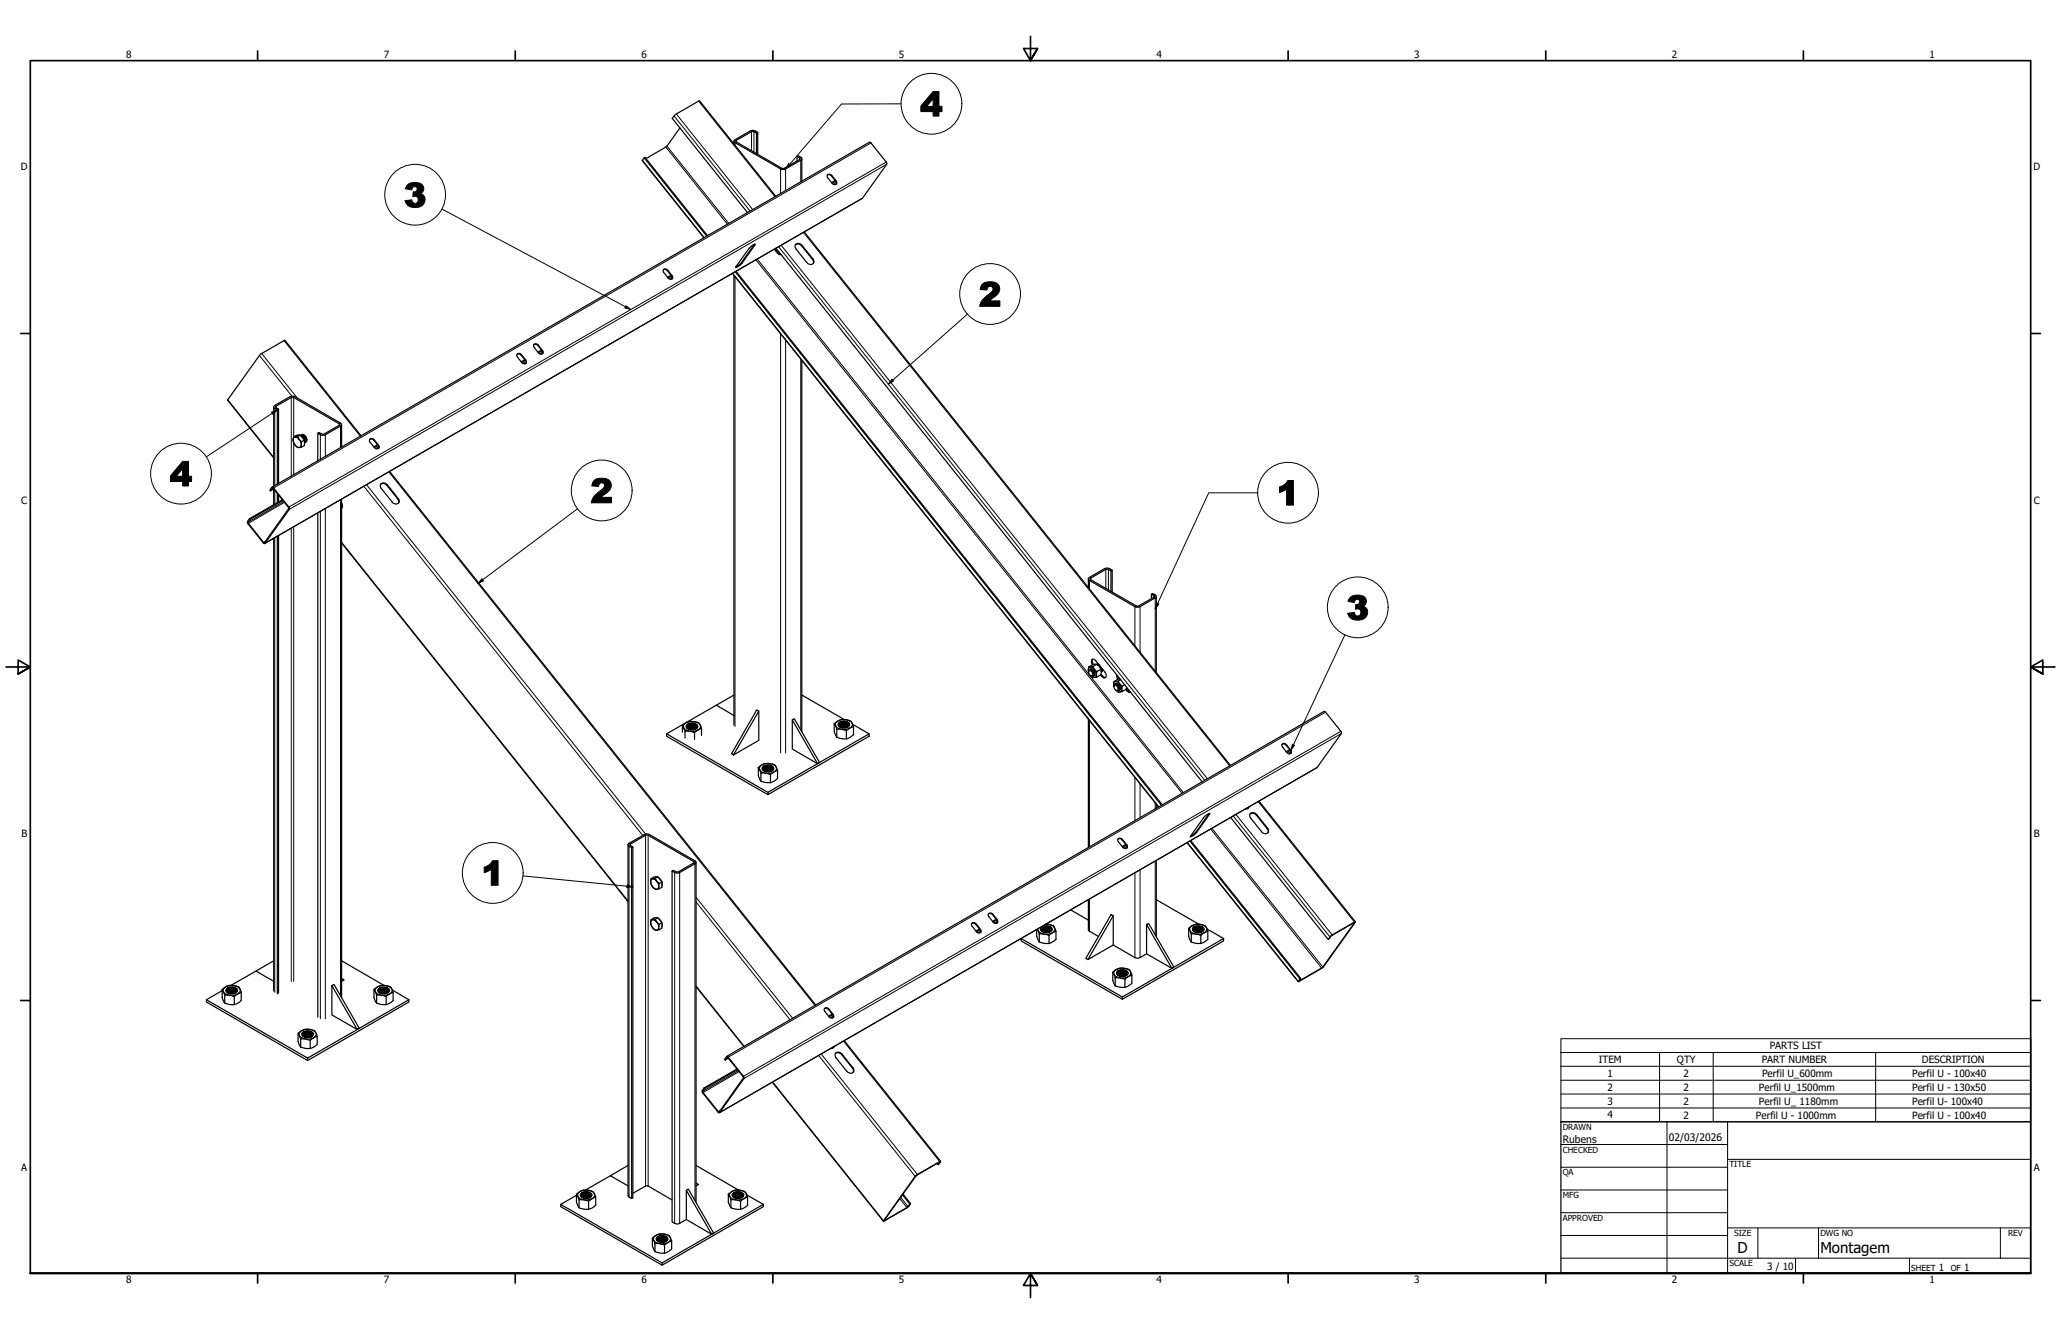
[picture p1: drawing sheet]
<svg xmlns="http://www.w3.org/2000/svg" width="864mm" height="559mm" viewBox="0 0 864 559" stroke-linecap="round" stroke-linejoin="round" font-family="sans-serif">
<!-- layer: Visible Narrow (ANSI) -->
<g fill="none" stroke="#000" stroke-width=".42">
<path d="M282.4 48.6l31.9 39.9M283.4 47.8l32 40M292.7 42.4l32 40M308 59.8v1M308.5 58.8v.6M314.9 55.2v7.9M315.9 55.2v8.6M364.9 59.9l-250.4 144.7M269.2 67.1l25.9 32.5M279 61.6l25.8 32.3M279.5 61.2l25.9 32.4M327.1 70.7v10.4"/>
<path d="M329.2 70.7v9.1M335 66.2v.6M335.5 67.1v9.1M348.6 73.5l-.2 .2M350.4 75.8l-.1 .2M350.5 76.4l-1.4 .8M350.5 76.9l-.7 .4M371.3 67.9l-250.4 144.7M371.5 68.8l-250.3 144.6-.2-.4M336.7 97.3l178.6 223.6M361.4 83.1l-250.3 144.5-.3-.3M279.8 113.2l-.1 .2"/>
<path d="M281.6 115.5l-.1 .2M281.7 116.6l-.7 .4M281.7 116.1l-1.3 .7M307 114.5l178.6 223.5M308 116v188.4M310.7 109.9l.3 .3M316 102.4l.3 .3M316.7 108.8l178.7 223.6M317.3 108.5l178.6 223.5M326 105.7l-.3 .2M326.3 103.4l178.5 223.5M327.1 106.4v.1"/>
<path d="M327.3 102.7l178.7 223.6M336 102.7l-.1 .3M340.7 108.5l-.2 .2M327.1 139.8v175.6M108.7 148.9l13.6 17M109.7 148.1l14.9 18.7M119 142.7l32 40.1M218.5 148.6l-.1 .2M220.3 150.9l-.1 .2M220.4 151.4l-1.3 .8M220.5 152l-.8 .4M225.5 144.5l-.1 .2"/>
<path d="M227.3 146.8l-.1 .2M227.4 147.4l-1.3 .8M227.5 148l-.8 .3M329.2 142.5v172.9M335.5 150.5v155.3M95.4 167.4l19.3 24.2M115.1 171.1v32.4M115.6 170.2v.6M122 166.5v33M123.1 166.5v16.5M142.2 177.5v.6M142.7 178.4v9.1"/>
<path d="M123.1 185.5v13.4M134.2 182.1v10.3M136.3 182.1v9.1M156.8 184.2l-.1 .2M158.6 186.5l-.1 .2M158.7 187.1l-1.3 .8M158.7 187.6l-.7 .4M162.9 197.7l178.6 223.5M113.9 204.2l.3 .2M115.1 205.4v5.8M118.9 210.1l-15 8.6-.2-.3M119.2 210.4l-15.3 9"/>
<path d="M134.2 214.2v212.5M136.3 213v213.7M142.7 209.4v207.8M152.5 203.7l116.8 146.2M153.6 203.1l116.9 146.3M162.3 203.1l-.2 .2M166.9 208.9l-.2 .1M111.2 226.8l-.9 .6M115.1 225.2v190.5M122 221.3v189.8M123.1 220.7v190.4M143.1 227.1l120 150.3"/>
<path d="M462.9 238.2l.5 .3v8M464.9 238.2l-.5 .3v8.6M456.5 241.9l.5 .3v.6l-.5 .3v3.6M476.1 253.8l-.5 .3v16.5M477.1 253.8l.6 .3v19.1M484.1 249.2l-.5 .4v.5l.5 .3v30.8M461.9 283.1l-.3 .2M472.5 289.2l-.3 .2M555.4 298.3l-250.4 144.7M456.5 301.8v53M539.1 312l-.2 .2M540.9 314.3l-.1 .2"/>
<path d="M541 314.8l-1.4 .8M541 315.3l-.7 .5M561.8 306.3l-250.4 144.7M562 307.3l-250.3 144.5-.2-.3M475.6 325.7v18.1M477.7 328.4v14.2M484.1 336.3v2.6M527.2 335.8l40.4 50.5-.2 .2M551.9 321.5l-250.3 144.5-.2-.2M263.6 353.3l.6 .3v.5l-.6 .4v147M270 349.6l.5 .3v146.9M272.1 349.6l-.5 .3v146.9"/>
<path d="M470.3 351.7l-.1 .2M472.2 353.9l-.1 .2M472.2 354.5l-1.3 .8M472.3 355l-.8 .5M497.5 352.9l46.5 58.1 .3-.2M501.3 348.4l.2 .2M506.6 340.9l.2 .2M507.3 347.3l46.5 58.2-.1 .2M507.8 347l46.5 58.1 .3-.2M516.8 341.8l40.5 50.7 .3-.2M517.9 341.2l40.3 50.5-.2 .2M526.6 341.2l-.2 .2"/>
<path d="M531.2 347l-.2 .2M283.2 365.2l-.5 .3v146.9M284.3 365.2l.5 .3v146.9M291.2 360.6l-.6 .3v.6l.6 .3v141.1M291.7 375.9l40.5 50.7M291.7 377.8l39.4 49.4M456.5 376.6v13.5M475.6 365.6v35.5M477.7 364.4v36.7M484.1 360.7v30.8M409 387l-.1 .2M410.8 389.3l-.1 .2"/>
<path d="M411 390.4l-.8 .4M411 389.9l-1.4 .8M416.1 383l-.2 .2M417.9 385.3l-.2 .1M418 386.4l-.8 .4M418 385.9l-1.4 .8M567.9 386.3l-.5 .2M291.7 413l20.1 25.3M544.4 410.8l-.1 .3M347.3 422.7l-.1 .1M349.1 424.9l-.1 .2M349.2 425.5l-1.3 .8"/>
<path d="M349.2 426l-.7 .5M353.4 436.1l40.3 50.7 .4-.1M304.4 442.7l.3 .1M309.4 448.5l-15 8.6-.1-.2M309.7 448.9l-15.3 8.9M323.8 453.3l46.4 58.1 .3-.2M343 442.2l40.5 50.6 .3-.2M344.1 441.5l40.3 50.5-.1 .2M352.8 441.5l-.1 .3M357.4 447.3l-.1 .2M301.7 465.2l-.8 .6M370.6 511.1l-.1 .3"/>
<path d="M377 502.1l3 3.7-.1 .2M377.4 501.5l3.1 3.9 .3-.1"/>
</g>
<!-- layer: Visible (ANSI) -->
<g fill="none" stroke="#000" stroke-width=".51">
<path d="M284.9 53.6l-5.8 7.9-8.4 4.9M307.5 59.1v1.2M307.7 58.7l6.6-3.8 1.5-.3 1.7 .8-.5 .4-1.8-.7-6.7 3.7-.1 .5 19.2 11.2h1.1l6.5-3.8v-.4l-1.3-.8 .6-.2 1 .5 .5 .4v.5l-7.1 4.2h-1.5l-19.4-11.1-.5-.7zM317 55.8v8.5M317.5 55.4v9.2M269.9 66.1l26.3 32.8M333.9 65.5v1.9M336 66.5v9.4M346.6 73.4l.9-.2 .7 .3 2.1 2.5 .2 1.1M346.7 73.3l.6-.3 1 .3 2.1 2.5a1 1 0 0 1-.3 1.5 1 1 0 0 1-1.4-.5l-2.1-2.6zM349.9 75.6l-1.5 .9M350.1 75.9l-1.4 .9"/>
<path d="M296.5 98.7l-26.2-32.8-.4 .2-.8 1.2 25.9 32.3M325.1 82.2l-32-40-10.3 6-1.1 1.4 31.5 39.5M337 97.2l178.6 223.5M277.9 113.1l.9-.3 .6 .4 2.3 2.8v.8M278 113l.5-.4 1 .3 2.1 2.6a.98 .98 0 0 1-.2 1.5 .98 .98 0 0 1-1.4-.5l-2.1-2.6zM281.2 115.3l-1.5 .8M281.4 115.6l-1.5 .9M306.9 114.6l178.6 223.5M307.5 115.4v188.3M308.1 113.9l178.6 223.5M308.4 113.7l178.6 223.5M314.2 103.7l2.2-1.4-5.6 8.1-1.6 1.4-.9 .3z"/>
<path d="M316.2 102.3l-5.7 7.9-2.1 1.6M324.4 104.4l1.5 1.8 .9 .5 .4-.1M324.7 104.2l1.6 1.8 .9 .5M325.2 104l178.5 223.5M333.2 102.6a1.83 1.83 0 0 1 2.7 .4l4.6 5.7 .4 .7-.2 1M333.6 102.2l1-.2 1.2 .5 4.9 6a1.45 1.45 0 0 1-.2 2.1 1.45 1.45 0 0 1-2.1-.3l-4.9-6-.4-1.2zM216.6 148.5l.6-.3 .9 .3 2.1 2.6 .2 1M216.9 148.1l.7-.1 .6 .3 2.1 2.6a1.01 1.01 0 0 1-.2 1.5 1.01 1.01 0 0 1-1.5-.5l-2-2.6zM219.9 150.7l-1.5 .9M220.2 150.9l-1.6 .9M223.6 144.5l.6-.3 .9 .3 2.1 2.5 .2 1.1M223.9 144.1l1.3 .2 2.1 2.5a1.01 1.01 0 0 1-.2 1.6 1.01 1.01 0 0 1-1.5-.6l-2-2.6z"/>
<path d="M226.9 146.6l-1.5 .9M227.1 146.9l-1.5 .9M336 151v155.6M114.7 170.5v33.2M114.9 170.1l6.6-3.9 1.8-.1 19.4 11.1 .4 .9-6.8 4-1.8 .1-1.3-.7 .5-.3 1.3 .7h.6l6.6-3.8 .1-.4-19.2-11.2h-1.1l-6.4 3.7v.6l1.1 .6-.5 .3-1.3-.8zM116.2 171.7v31.1M116.7 171.4v31.1M143.1 177.8v9.5M123 183.1l1.1-.7 1.8-.2 1.7 2.1v2.3l-1.2 .7M123 183.1h.1a1.48 1.48 0 0 1 2.2 1 1.97 1.97 0 0 1 0 3.4 2.85 2.85 0 0 1-1.9-4.4 3.3 3.3 0 0 1 2.9 2.3l.1 1.9a2.59 2.59 0 0 1-3.5-2.5zM125.5 182.2l-.7 .1M125.9 182.2l-1.2 .7"/>
<path d="M126.1 182.6l1.3 1.5M126.1 182.6a1.04 1.04 0 0 1 1.1-.6 1.04 1.04 0 0 1 .9 .9 1.24 1.24 0 0 1 .6 1.3 1.24 1.24 0 0 1-1.1 1M126.2 182.6a1.63 1.63 0 0 1 1.6 .8 1.63 1.63 0 0 1-.2 1.8 1.95 1.95 0 0 0-1.4-2.6zM126.2 182.6a2.03 2.03 0 0 1 1.4 2.5M126.2 182.5a1.68 1.68 0 0 1 1.7 .8 1.68 1.68 0 0 1-.1 1.8M126.4 182.4a1.6 1.6 0 0 1 1.6 .8 1.6 1.6 0 0 1 0 1.8M126.6 182.3v.1M126.7 183.1l.7 1.1M126.7 182.3a1.67 1.67 0 0 1 1.5 .9 1.67 1.67 0 0 1-.1 1.7 1.75 1.75 0 0 0-1.4-2.6zM126.7 182.2v.1M127.6 184.6v1.5M127.6 184.3l-1.2 .7"/>
<path d="M127.8 185.1h.1M128.2 184.8l-.1 .2M133.2 181.5v11.5M151.3 182.6l-32.1-40-10.4 6.1-13.4 18.9 19.3 24.2M154.9 184.1l.5-.2 1 .2 2.1 2.6 .2 1.1M154.9 184l.6-.3 1 .3 2.1 2.5a1.01 1.01 0 0 1-.2 1.5 1.01 1.01 0 0 1-1.5-.5l-2-2.6zM158.2 186.3l-1.5 .9M158.4 186.6l-1.5 .9M163.3 197.5l178.5 223.5M113.3 205.6l1.1-1.1 6.6 8.4-10.2 14.4-.4-.1-6.5-8.2 .9-1.4-.3-.3M113.3 205.6l-.2-.3 .8-1.1h.5l6.6 8.2 .3 .8-10.4 14.5-.6-.3-6.4-8-.3-.8 .9-1.3M114 204.1l250.3-144.5 .6 .3 6.4 8 .2 .9-10.1 14.3-250.5 144.5"/>
<path d="M114.7 204.9v6.6M114.7 204.8l-1.4 .8M116.2 206.7v3.9M116.7 207.4v2.8M118.3 209.4l-13.8 7.9M118.5 209.6l-13.7 8M133.2 214.9v211.2M143.1 210.8l.4 1-.4 1.1M143.1 209.1v208.9M143.3 212.7l-.2 .1M159.5 202.9a1.76 1.76 0 0 1 2.6 .4l4.8 6.1 .1 1.3M159.8 202.6l1.4-.2 1.1 .7 4.6 5.8a1.43 1.43 0 0 1-.2 2.1 1.43 1.43 0 0 1-2-.4l-5.2-6.4-.2-.7z"/>
<path d="M114.7 225.5v189.6M116.2 224.7v191.6M116.7 224.3v191.7M143.1 227.5l120 150.2M465.5 239.1l-1.1-.6h-1l-6.4 3.7-.2 .5 19.5 11.2 .8-.1 6.5-3.7 .1-.4-1.2-.8 .5-.3 1.3 .8 .2 .5-.4 .5-6.4 3.7-1.5 .3-19.7-11.3-.4-.8 6.8-4.1 1-.3 1 .3 1.1 .6v9.2M466 238.8l-.5 .3v8.6M456.1 242.5v3.6M482.5 248.9v1.9M484.5 249.9v31.8M456.2 279.4l-.1 1.9M457.8 278.4a1.25 1.25 0 0 1-.6-1.3 1.25 1.25 0 0 1 1.1-.9l.9 .7 3.7 4.5a1.48 1.48 0 0 1-.1 2.6l-1.7-1.3M457.8 276.2l-.2 .9 .6 1.2"/>
<path d="M457.9 279.2l1.7 2.1M457.9 279.2l-1.7 .2M459.6 278.3l1.7 2.1M459.6 278.3l-1.7 .1-1.7 1M459.6 278.3l-1.7 .9M460.1 278.2l-.1 .3M460.3 278.3h-.6M460.3 278.4h-.1M460.5 278.4l-.5 .1M460.6 278.5l-.6 .1M300.2 295.4l-20.9 12v1l42.5 24.5M307.5 291.1l-7.3 4.3 7.3 4.3"/>
<path d="M317.1 297.4l.8 .5-10.6 18.3-.8-.5zM317.9 297.9v12.2l-10.6 6.1M336 291.1l17.8 10.3M456.1 281.3a.86 .86 0 0 1 .9-.8 .86 .86 0 0 1 .8 .8 .98 .98 0 0 1 .5 1.2 .98 .98 0 0 1-1.1 .6M456.1 281.2a1.22 1.22 0 0 1 .5-1.7 1.22 1.22 0 0 1 1.7 .5 2.29 2.29 0 0 1 .3 3.8l-1.3-.7M456.1 281.3v.2M456.2 281a1.31 1.31 0 0 1 1.4 .6 1.31 1.31 0 0 1-.1 1.5 1.59 1.59 0 0 1-1.3-2.1zM456.4 280.6a1.72 1.72 0 0 1 1.6 2.6M456.6 280.5a1.57 1.57 0 0 1 1.6 .8 1.57 1.57 0 0 1-.2 1.8M456.8 280.4a1.75 1.75 0 0 1 1.4 2.6M456.8 280.4l-.1 .1M456.9 280.4a1.6 1.6 0 0 1 1.6 .8 1.6 1.6 0 0 1-.2 1.8"/>
<path d="M457 280.3a1.71 1.71 0 0 1 1.5 2.6M457 283l.2 .1M457.2 283.1a1.92 1.92 0 0 0 2.4 .5M458.2 283v.1M459.6 281.3v2.3M461.3 280.4v2.2l-1.7 1M461.3 280.4l-1.7 .9M461.4 282.4l1.1 1.2 .8 .2M461.5 281.1l.3 .1M461.5 281.1h.1M461.6 281l.4-.2-.2 .2M461.8 280l-.3 1.2a1.99 1.99 0 0 0-1.4-2.6 2.13 2.13 0 0 1 1.4 2.4"/>
<path d="M461.8 280.2l-.2 .9M462 280.3v.6l-.5 .6M466.7 287.4a.86 .86 0 0 1 .9-.8 .86 .86 0 0 1 .8 .8 1.06 1.06 0 0 1 .6 1.1 1.06 1.06 0 0 1-.9 .9l-.3-.2M466.7 287.3a1.24 1.24 0 0 1 .5-1.7 1.24 1.24 0 0 1 1.7 .5 2.29 2.29 0 0 1 .3 3.8l-1.3-.6M466.7 287.4v.2M466.8 285.5l-.1 1.9M466.9 287.1a1.26 1.26 0 0 1 1.3 .6 1.26 1.26 0 0 1-.1 1.5 1.57 1.57 0 0 1-1.2-2.1zM467 286.7a1.75 1.75 0 0 1 1.6 2.6M467.2 286.6a1.6 1.6 0 0 1 1.6 .8 1.6 1.6 0 0 1-.2 1.8M467.3 286.6h.1M467.4 286.6a1.66 1.66 0 0 1 1.4 2.6M467.5 286.5a1.55 1.55 0 0 1 1.6 .8 1.55 1.55 0 0 1-.2 1.8"/>
<path d="M467.6 286.4a1.75 1.75 0 0 1 1.5 2.6M467.6 289.1l.2 .1M467.9 289.2a1.81 1.81 0 0 0 2.3 .5M468 282.7l-.1 .7 .5 1.1M468.2 283.1l.6 1.4M468.5 285.4l1.7 2.1M468.5 285.4l-1.7 .1M468.5 284.5l-1.7 1M469.3 284.4l-.8 .1M469.6 284.7l-1.1 .7M470.2 287.5v2.2M471.3 286.8l-1.1 .7"/>
<path d="M471.8 288.8l1 1.1 1 .1M472 288.5l.8 1 .9 .4M472.1 287.8l-.2 .9-1.7 1M279.3 307.4l42.5 24.5M285.9 304l1.1 2.3M285.9 304a5.3 5.3 0 0 1 7.3-.7l.7 1.9M285.9 304v2.8M286.7 303.4a4.9 4.9 0 0 1 6.7 .4 1.96 1.96 0 0 1-1.9 2.4 4.2 4.2 0 0 1-5.1-1.7zM287 306.3l2.5 .1 1.5 .5M287 306.3v2.8M287.8 303.7a3.1 3.1 0 0 1 4.6 .5 2.55 2.55 0 0 1-4 1.1l-.8-.8zM287.8 304.5a2.48 2.48 0 0 1 4.2 0"/>
<path d="M287.9 304.8a2.74 2.74 0 0 1 4.1 0M287.9 304.7a2.71 2.71 0 0 1 4.1 0M287.9 303.6a2.85 2.85 0 0 1 4.5 .8 2.83 2.83 0 0 1-4.8 0zM288 305a2.76 2.76 0 0 1 3.8 0M288.1 305.1a2.86 2.86 0 0 1 3.7 0M288.3 305.2a3.4 3.4 0 0 1 3.4 0M288.4 305.3a3.1 3.1 0 0 1 3.1 0M288.7 305.4h2.5M288.9 305.5h2.1M289.4 305.7a1.2 1.2 0 0 1-1.5-1.1 1.2 1.2 0 0 1 1.3-1.3 1.75 1.75 0 0 1 2.7 1.6l-1.5 .8M291 306.9v2.9M293.9 305.2l-1.4 .6-1.5 1.1"/>
<path d="M293.9 305.2v2.8M332 301.6l.8-.5 10.6 18.3-.8 .5zM332 301.6v12.2l10.6 6.1M349.6 303.1l1 2.4M349.6 303.1v3.4l1 2.4M349.6 303.1a5.4 5.4 0 0 1 7.1-.8l.9 2.1M350.3 302.6a4.8 4.8 0 0 1 6.8 .4 2.12 2.12 0 0 1-2.6 2.5 3.4 3.4 0 0 1-4.5-2.2zM350.6 305.5h2.1l1.9 .6M350.6 308.9l2.1 .5 1.9 .1M350.6 305.5v3.4M351.5 303.8a2.48 2.48 0 0 1 4.2 0M351.5 302.9a2.96 2.96 0 0 1 4.5 .5 2.64 2.64 0 0 1-4 1.1l-.8-.7z"/>
<path d="M351.5 304a2.74 2.74 0 0 1 4.1 0M351.5 303.9a2.71 2.71 0 0 1 4.2 0M351.6 302.8a2.9 2.9 0 0 1 4.4 .7 2.79 2.79 0 0 1-4.8 .2zM351.7 304.2a3 3 0 0 1 3.8 0M351.7 304.2a3.1 3.1 0 0 1 3.8 0M351.9 304.4a3 3 0 0 1 3.4 0M352 304.5a3.4 3.4 0 0 1 3.2 0M352.4 304.7l1.2-.3 1.2 .3M352.5 304.7h2.1M353.1 304.9a1.16 1.16 0 0 1-1.4-.6 1.16 1.16 0 0 1 .3-1.5 2.68 2.68 0 0 1 3.7 .8l-.4 .8-1.2 .5M354.6 306.1v3.4M357.3 303.4l6.9 4"/>
<path d="M357.6 304.4l-1.5 .6-1.5 1.1M357.6 304.4v3.4l-3 1.7M456.1 301.2v53.8M537.2 311.8l.8-.2 .7 .3 2.3 2.8v.8M537.3 311.7l.5-.3 1 .3 2.1 2.6a1 1 0 0 1-.3 1.5 1 1 0 0 1-1.4-.6l-2-2.6zM540.4 314.1l-1.5 .8M540.7 314.3l-1.5 .9M317.8 321.5l1 2.3M317.8 321.5v3.4l1 2.3M317.8 321.5a5.4 5.4 0 0 1 7.2-.6l.8 1.9M318.8 323.8l2.5 .2 1.5 .5M318.8 327.2l1.6 .5 2.4 .2"/>
<path d="M318.8 320.7a5 5 0 0 1 6.4 .7 1.96 1.96 0 0 1-1.9 2.4 4.2 4.2 0 0 1-5.1-1.7zM318.8 323.8v3.4M319.6 321.2a3.2 3.2 0 0 1 4.6 .6 2.55 2.55 0 0 1-4 1.1l-.8-.8zM319.7 322.1a2.48 2.48 0 0 1 4.1 0M319.7 322.4a2.74 2.74 0 0 1 4.1 0M319.7 322.3a2.6 2.6 0 0 1 4.1 0M319.8 321.1a2.86 2.86 0 0 1 4.4 .8 2.83 2.83 0 0 1-4.8 .1zM319.8 322.6a2.84 2.84 0 0 1 3.9 0M319.9 322.6a2.86 2.86 0 0 1 3.8 0M320.1 322.8a3.4 3.4 0 0 1 3.4 0M320.2 322.9a3.1 3.1 0 0 1 3.1 0M320.5 323l1.3-.2 1.2 .2"/>
<path d="M320.7 323.1h2.1M321.2 323.2a1.12 1.12 0 0 1-1.3-.5 1.12 1.12 0 0 1 .3-1.5 2.53 2.53 0 0 1 3.6 .8l-.3 .8-1.2 .4M321.8 331.9l42.4-24.5v1l-42.4 24.5zM322.8 324.5v3.4M325.8 322.8l-1.5 .5-1.5 1.2M325.8 322.8v3.3l-1.5 1.2-1.5 .6M484.5 336.9v1.7M523.2 338.1l-.2 .4M523.3 338.1l-.7 .7-.8 .1M527.6 335.6l40.3 50.5M263.1 353.8v147l.5 .7 1.1 .5 .5-.3v-146.9l-.5 .3M265.2 354.8l-1.2-.8v-.3l6.5-3.8 .8-.1 19.6 11.4-6.6 4h-1.1l-1-.6-.6 .3"/>
<path d="M468.4 351.5l.9-.2 .7 .3 2.1 2.5 .1 1.1M468.5 351.4l.6-.3 1 .2 2.1 2.6a1 1 0 0 1-.3 1.6 1 1 0 0 1-1.4-.6l-2.1-2.6zM471.7 353.8l-1.5 .8M471.9 354l-1.4 .9M497.4 353l46.5 58.2M498.6 352.3l46.1 57.7-.8 1.2 10.7-6.3 13.3-18.8-9.9 5.7-1.5 1.7 1.5-1.6 9.6-5.5-13.3 18.7-10 5.9 .7-1.2M498.9 352.1l46.1 57.7-.3 .2M504.4 342.4l1.6-1.3 1-.3-5.5 7.8-1.1 1.1a1.1 1.1 0 0 1-1.6 .6zM506.7 340.7l-5.4 7.7-2.4 1.8M515.7 342.5l40.8 51M523.7 341a1.83 1.83 0 0 1 2.7 .4l4.8 6.1 .1 1.4M523.8 340.9a1.83 1.83 0 0 1 2.8 .3l4.6 5.8a1.43 1.43 0 0 1-.2 2 1.43 1.43 0 0 1-2-.3l-5.2-6.4z"/>
<path d="M272.8 368.1l1.2-.7 1.7-.1 .8 1.1 .9 1v2.3l-1.2 .6M272.8 368.1h.2a1.8 1.8 0 0 1 2.5 1.4 1.9 1.9 0 0 1-.3 3 3.1 3.1 0 0 1-2.2-4.1 1.96 1.96 0 0 1 2.7 1.2l.5 .5v2.2a2.25 2.25 0 0 1-3.2-1.6l-.3-.9zM275.3 367.3h-.7M275.7 367.3l-1.2 .7M275.9 367.6l1.3 1.6M277.4 369.6v1.5M277.4 369.4l-1.2 .7M281.6 364.9l1.4 .7h1.5l6.7-3.8 .4-.8-20.2-11.7-1.4 .3-6.8 4v.5l1.5 1v146.9M281.6 364.9v147l1.8 .8h.8l3.4-1.8M291.7 361.2v142.5M456.1 376.9v12.8l4.2 2.6M484.5 360.4v31.9"/>
<path d="M484.5 376.9l17.8 10.3M272.8 385.3l1.2-.7 1.7-.2 .8 1.1 .9 1v2.3l-1.2 .6M272.8 385.3h.2a1.8 1.8 0 0 1 2.5 1.4 1.9 1.9 0 0 1-.3 2.9 3.1 3.1 0 0 1-2.2-4.1 1.96 1.96 0 0 1 2.7 1.2l.5 .5v2.2a2.25 2.25 0 0 1-3.2-1.5l-.3-.9zM275.3 384.4l-.7 .1M275.7 384.4l-1.2 .7M275.9 384.7l1.3 1.6M277.4 386.8v1.4M277.4 386.5l-1.2 .7M407.2 386.9l.5-.2 .9 .3 2.3 2.8v.8M407.2 386.8l.9-.3 .6 .3 2.1 2.5a.98 .98 0 0 1-.2 1.5 .98 .98 0 0 1-1.4-.5l-2-2.6zM410.4 389.1l-1.5 .9M410.7 389.4l-1.6 .9"/>
<path d="M414.1 382.9l.6-.2 1 .2 2 2.5M414.2 382.8l.5-.3 1 .2 2.2 2.6a1.01 1.01 0 0 1-.3 1.5 1.01 1.01 0 0 1-1.4-.5l-2.1-2.6zM417.4 385.1l-1.5 .9M417.6 385.4l-1.5 .8M417.7 385.4l.2 1.2M434.4 389.4v2.8l1.1 2.4M434.7 389.2l.8 2M434.8 389.1a3.5 3.5 0 0 0 4.6 2.2 2.31 2.31 0 0 0 2.5-2.6 4 4 0 0 0-3.7-1.5h.6a3.2 3.2 0 0 1 3.1 1.5l.6 1.4M435.5 394.6l2 .6h2M435.5 391.2l2.5 .2 1.5 .5M435.5 391.2v3.4M436.4 389.7a2.6 2.6 0 0 1 4.1 0"/>
<path d="M436.4 389.5a2.48 2.48 0 0 1 4.2 0M436.4 389.8a2.74 2.74 0 0 1 4.1 0M436.4 388.5a2.83 2.83 0 0 1 4.4 .8 2.83 2.83 0 0 1-4.7 .1zM436.5 389.9a3 3 0 0 1 3.9 0M436.6 390a3.1 3.1 0 0 1 3.7 0M436.6 388.4a2.72 2.72 0 0 1 4.2 1 2.79 2.79 0 0 1-4.7-.2zM436.8 390.1a3.4 3.4 0 0 1 3.3 0M436.9 390.2a3.5 3.5 0 0 1 3.2 0M437.2 390.4l1.3-.3 1.2 .3M437.4 390.5h2.1M438 390.6a1.11 1.11 0 0 1-1.4-.5 1.11 1.11 0 0 1 .3-1.5 2.31 2.31 0 0 1 3.6 1l-.4 .5-1.1 .5M439.5 391.9v3.3"/>
<path d="M442.5 390.1l-1.9 .8-1.1 1M442.5 390.1v3.4l-3 1.7M448.6 381.1l7.5 4.3M465.6 383.1l.9 .5-10.6 18.4-.9-.6zM466.5 395.9l9.4 5.4h1.5l3-1.8M466.5 383.6v12.3l-10.6 6.1M480.4 387.3l10.6 18.3 .9-.5-10.6-18.3-.9 .5v12.2l10.6 6.1M498.1 388.9v3.3l1.1 2.4M498.1 388.9l1.1 2.3M498.1 388.9a5.4 5.4 0 0 1 7.2-.7l.8 1.9M498.8 388.4a4.9 4.9 0 0 1 6.8 .3 2.58 2.58 0 0 1-3.2 2.7 3.3 3.3 0 0 1-3.9-2.3zM499.2 394.6l1.9 .6h2.1"/>
<path d="M499.2 391.2l2.4 .2 1.6 .5M499.2 391.2v3.4M500 389.7a2.6 2.6 0 0 1 4.1 0M500 389.5a2.48 2.48 0 0 1 4.2 0M500.1 389.8a2.74 2.74 0 0 1 4 0M500.1 388.5a2.91 2.91 0 0 1 4.4 .8 2.89 2.89 0 0 1-4.8 .1zM500.2 390a3.1 3.1 0 0 1 3.7 0M500.2 389.9a2.95 2.95 0 0 1 3.8 0M500.2 388.4a3.2 3.2 0 0 1 4.2 .7 2.59 2.59 0 0 1-3.9 1.2l-.6-.5-.2-.6zM500.4 390.1a3.4 3.4 0 0 1 3.3 0M500.5 390.2a3.5 3.5 0 0 1 3.2 0M500.8 390.4l1.3-.3 1.3 .3"/>
<path d="M501 390.5h2.2M501.6 390.6a1.11 1.11 0 0 1-1.4-.5 1.11 1.11 0 0 1 .4-1.5 2.31 2.31 0 0 1 3.5 1l-.3 .5-1.2 .5M503.2 391.9v3.3M505.7 389.1l7 4M506.1 390.1l-1.1 .4-1.8 1.4M506.1 390.1v3.4l-2.9 1.7M93.1 414.5a5.3 5.3 0 0 1 7.2-.7l.8 1.9M93.1 414.5v3.4l1.1 2.3M93.1 414.5l1.1 2.3M93.1 415l-6.6 3.8M93.9 414a4.8 4.8 0 0 1 6.7 .3 2.58 2.58 0 0 1-3.2 2.6 3.1 3.1 0 0 1-3.9-2.2zM94.2 416.8l2.4 .1 1.6 .5"/>
<path d="M94.2 416.8v3.4M94.9 414.3a3 3 0 0 1 4.6 .5 2.73 2.73 0 0 1-4.8 0zM95 415.1a2.48 2.48 0 0 1 4.2 0M95.1 415.4a2.74 2.74 0 0 1 4 0M95.1 415.3a2.64 2.64 0 0 1 4 0M95.1 414.1a2.96 2.96 0 0 1 4.4 .8 2.89 2.89 0 0 1-4.8 .1zM95.4 415.8a2.94 2.94 0 0 1 3.3 0M95.5 415.9a3.1 3.1 0 0 1 3.2 0M95.8 416h2.6M96 416.1h2.2M96.6 416.2a1.16 1.16 0 0 1-1.4-.6 1.16 1.16 0 0 1 .4-1.4 2.39 2.39 0 0 1 3.6 1l-.7 .8-.9 .2M98.2 417.4v3.4"/>
<path d="M99 415.5a2.61 2.61 0 0 0-3.8 .1 2.99 2.99 0 0 1 3.7 0M101.1 415.7v3.4l-1.8 1.3-1.1 .4M101.1 415.7l-1.5 .6-1.4 1.1M107.3 406.8l-10.5 6M114.7 402.5l-7.4 4.3 7.4 4.2M139.1 412.9l10.6 18.3 .9-.4-10.6-18.4-.9 .5v12.2l10.6 6.1M143.1 409.8l1.1 .7-1.1 .5M143.1 402.5l17.9 10.3M156.7 414.5a5.3 5.3 0 0 1 7.3-.7l.7 1.9M156.7 414.5v3.4l1.1 2.3M156.7 414.5l1.1 2.3M157.8 416.8l2.5 .1 1.5 .5"/>
<path d="M157.8 413.7a4.6 4.6 0 0 1 6.5 1 3.4 3.4 0 0 1-4.5 2.2 2.39 2.39 0 0 1-2.6-2.6zM157.8 416.8v3.4M158.6 414.3a3 3 0 0 1 4.5 .5 2.84 2.84 0 0 1-4.6 .6l-.2-.6zM158.6 415.1a2.48 2.48 0 0 1 4.2 0M158.7 415.4a2.74 2.74 0 0 1 4.1 0M158.7 415.3a2.71 2.71 0 0 1 4.1 0M158.7 414.1a2.96 2.96 0 0 1 4.4 .8 2.83 2.83 0 0 1-4.7 .1zM158.8 415.5a2.68 2.68 0 0 1 3.8 .1 3.1 3.1 0 0 0-3.7 0M159.1 415.8a3 3 0 0 1 3.3 0M159.1 415.9a3.1 3.1 0 0 1 3.2 0M159.4 416h2.6M159.6 416.1h2.2"/>
<path d="M160.2 416.2a1.2 1.2 0 0 1-1.5-1 1.2 1.2 0 0 1 1.3-1.3 1.75 1.75 0 0 1 1.9 0 1.75 1.75 0 0 1 .8 1.6l-1.5 .7M161.8 417.4v3.4M164.4 414.7l6.9 4.1M164.7 415.7v3.4l-1.8 1.3-1.1 .4M164.7 415.7l-1.4 .6-1.5 1.1M171.3 418.8l-42.4 24.4-42.4-24.4v.9l42.4 24.5v-1M171.3 418.8v.9l-42.4 24.5M291.7 413.3l20 25.1M466.3 407.3v3.4l1 2.2M466.3 407.3l1 2.3M466.3 407.3a5.3 5.3 0 0 1 7.2-.7l.8 1.9M467 406.7a5 5 0 0 1 6.8 .4 2.58 2.58 0 0 1-3.2 2.6 3.3 3.3 0 0 1-3.9-2.3z"/>
<path d="M467.3 412.9l1.6 .5 2.5 .2M467.3 409.6l2.5 .1 1.6 .5M467.3 409.6v3.3M468.1 407a2.96 2.96 0 0 1 4.5 .5 2.77 2.77 0 0 1-4.5 .7l-.2-.6zM468.2 408.1a2.71 2.71 0 0 1 4.1 0M468.2 407.9a2.48 2.48 0 0 1 4.2 0M468.2 408.1a2.74 2.74 0 0 1 4.1 0M468.2 406.8a2.91 2.91 0 0 1 4.5 .9 2.89 2.89 0 0 1-4.8 0zM468.6 408.6a3 3 0 0 1 3.3 0M468.7 408.6a3.1 3.1 0 0 1 3.2 0M469 408.7h2.6M469.2 408.8h2.2"/>
<path d="M469.8 409a1.15 1.15 0 0 1-1.4-.6 1.15 1.15 0 0 1 .4-1.4 2.31 2.31 0 0 1 3.5 1l-.7 .7-.8 .3M470.3 417.6l42.4-24.5v1l-42.4 24.5zM470.3 417.6l-42.4-24.5v1l42.4 24.5M471.4 410.2v3.4M472.2 408.3a2.68 2.68 0 0 0-3.8 .1 2.86 2.86 0 0 1 3.7 0M474.3 408.5l-1.5 .6-1.4 1.1M474.3 408.5v3.4l-1.5 1.1-1.4 .6M94.2 420.2l1.5 .5 2.5 .1M124.9 432.9a5.4 5.4 0 0 1 7.2-.7l.8 1.9M124.9 432.9v3.3l1.1 2.4M124.9 432.9l1.1 2.3M125.7 432.4a4.8 4.8 0 0 1 6.7 .3 2.25 2.25 0 0 1-2.5 2.5 4 4 0 0 1-4.6-1.7z"/>
<path d="M126 438.6l2 .6h2M126 435.2h2l2 .6M126 435.2v3.4M126.7 432.6a3 3 0 0 1 4.6 .5 2.84 2.84 0 0 1-4.6 .7l-.2-.6zM126.8 433.5a2.48 2.48 0 0 1 4.2 0M126.9 432.5a2.96 2.96 0 0 1 4.4 .8 2.83 2.83 0 0 1-4.7 0zM127 433.9a2.95 2.95 0 0 1 3.8 0M127 433.4a2.71 2.71 0 0 1 3.9 .3 2.74 2.74 0 0 0-4 0zM127.1 434a2.99 2.99 0 0 1 3.6 0M127.3 434.1a3 3 0 0 1 3.3 0M127.3 434.2a3.5 3.5 0 0 1 3.2 0M127.6 434.4l.9-.3 1.7 .3"/>
<path d="M127.8 434.5h2.2M128.4 434.6a1.16 1.16 0 0 1-1.4-.6 1.16 1.16 0 0 1 .4-1.4 2.36 2.36 0 0 1 3.6 1l-.4 .5-1.2 .5M130 435.8v3.4M132.9 434.1v3.4l-1.1 .9-1.8 .8M132.9 434.1l-1.5 .6-1.4 1.1M157.8 420.2l1.5 .5 2.5 .1M345.4 422.6l.5-.3 1 .3 2.1 2.5 .2 1.1M345.7 422.3l1.3 .1 2.1 2.5a1.01 1.01 0 0 1-.2 1.6 1.01 1.01 0 0 1-1.5-.5l-2-2.6zM348.7 424.8l-1.5 .8M348.9 425.1l-1.5 .8M349.4 438.5l-.2 .3M349.5 438.4l-.7 .8h-.8"/>
<path d="M353.8 435.9l40.3 50.6M303.8 444.1l1.1-1.2 6.6 8.6-10.1 14.3-.4-.2-6.6-8.1 .9-1.5-.3-.3M303.8 444.1l-.2-.4 .8-1h.5l6.6 8.1 .3 .8-10.4 14.6-.5-.4-6.6-8.2v-.7l.7-1.2M304.5 442.5l250.3-144.5 .5 .1 6.7 8.5v.7l-10.2 14.3-250.3 144.5M305.2 443.2l-1.4 .9M308.8 447.8l-13.8 7.9M309.1 448.1l-13.8 7.9M323.6 453.3l46.5 58.3M350 441.3a1.84 1.84 0 0 1 2.7 .5l4.6 5.7 .3 1-.1 .6M350.3 441l1.5-.2 1 .7 4.6 5.8a1.43 1.43 0 0 1-.2 2.1 1.43 1.43 0 0 1-2-.3l-4.9-6.1-.4-1.1zM242.3 499.7a4.8 4.8 0 0 1 6.7 .4 1.96 1.96 0 0 1-1.9 2.4 4.2 4.2 0 0 1-5.1-1.7zM243.5 500a2.96 2.96 0 0 1 4.5 .5 2.79 2.79 0 0 1-4.6 .6l-.2-.5z"/>
<path d="M243.6 499.9a2.87 2.87 0 0 1 4.4 .7 2.83 2.83 0 0 1-4.8 .1zM255.8 492.5l-10.4 6M263.1 488.2l-7.3 4.3 7.3 4.3M265.2 499.9l5.8-3.2 10.6 6M287.6 498.6l.8-.5 10.6 18.4-.8 .5zM287.6 498.6v12.3l10.6 6.1M291.7 495.6l1 .6-1 .6M291.7 488.2l17.8 10.3M305.9 499.7a4.8 4.8 0 0 1 6.8 .4 2.49 2.49 0 0 1-3.1 2.6 3.2 3.2 0 0 1-4-2.3zM307.1 500a2.96 2.96 0 0 1 4.5 .5 2.68 2.68 0 0 1-4.8 .1zM392.6 487.4l.4 .5M241.6 500.3a5.5 5.5 0 0 1 7.2-.7l.8 1.9"/>
<path d="M241.6 500.3l1 2.2M241.6 500.3v3.3l1 2.3M241.6 500.7l-6.7 3.8M242.6 502.5l2.5 .2 1.5 .5M242.6 505.9l1.6 .5 2.4 .1M242.6 502.5v3.4M243.5 500.8a2.56 2.56 0 0 1 4.1 0M243.6 501.3a2.84 2.84 0 0 1 3.9 0M243.7 501.3a3.1 3.1 0 0 1 3.8 0M243.9 501.5a3 3 0 0 1 3.4 0M244 501.6a2.94 2.94 0 0 1 3.1 0M244.3 501.8l.8-.3 1.7 .3"/>
<path d="M244.5 501.8h2.1M245 502a1.2 1.2 0 0 1-1.5-1.1 1.2 1.2 0 0 1 1.4-1.3 1.75 1.75 0 0 1 1.8 0 1.75 1.75 0 0 1 .8 1.7l-1.4 .7M246.6 503.2v3.3M247.6 501a2.59 2.59 0 0 0-4 .1 2.68 2.68 0 0 1 4 0M249.6 501.5l-3 1.7M249.6 501.5v3.3l-1.4 1.2-1.6 .5M273.4 518.6a5.4 5.4 0 0 1 7.1-.9l.9 2.2M273.4 518.6l1 2.4M273.4 518.6v3.4l1 2.3M274.1 518.1a4.8 4.8 0 0 1 6.8 .3 2.12 2.12 0 0 1-2.6 2.6 3.4 3.4 0 0 1-4.5-2.2zM275.3 518.4a2.96 2.96 0 0 1 4.5 .5 2.77 2.77 0 0 1-4.6 .6l-.2-.6zM275.3 519.4a2.71 2.71 0 0 1 4.2 0"/>
<path d="M275.3 519.2a2.48 2.48 0 0 1 4.2 0M275.4 519.5a2.56 2.56 0 0 1 4 0M275.4 518.2a2.87 2.87 0 0 1 4.4 .8 2.79 2.79 0 0 1-4.8 .1zM275.5 519.6a3 3 0 0 1 3.8 0M275.5 519.7a3.1 3.1 0 0 1 3.8 0M275.7 519.9a3 3 0 0 1 3.4 0M275.8 519.9a3.4 3.4 0 0 1 3.2 0M281.4 519.9l-1.8 .7-1.2 .9M281.4 519.9v3.3l-1.4 1.1-1.6 .6M305.2 500.3a5.5 5.5 0 0 1 7.2-.7l.8 1.9M305.2 500.3l1.1 2.2M305.2 500.3v3.3l1.1 2.3"/>
<path d="M306.3 502.5l2.4 .2 1.6 .5M306.3 505.9l1.5 .5 2.5 .1M306.3 502.5v3.4M307 500.1a2.93 2.93 0 0 1 4.6 .5 2.83 2.83 0 0 1-4.8 .1zM307.1 501a2.66 2.66 0 0 1 4.2 .1 2.74 2.74 0 0 0-4.1 0M307.1 500.8a2.56 2.56 0 0 1 4.2 0M307.3 501.3a2.84 2.84 0 0 1 3.8 0M307.3 501.3a3.1 3.1 0 0 1 3.8 0M307.5 501.5a3 3 0 0 1 3.4 0M307.7 501.6a3.1 3.1 0 0 1 3.1 0M308 501.8l.8-.3 1.7 .3M308.2 501.8h2.1"/>
<path d="M308.7 502a1.14 1.14 0 0 1-1.4-.6 1.14 1.14 0 0 1 .4-1.5 2.31 2.31 0 0 1 3.6 1.1l-.4 .5-1.1 .5M310.3 503.2v3.3M312.9 500.5l6.9 4M313.2 501.5l-1.8 .8-1.1 .9M313.2 501.5v3.3l-1.4 1.2-1.5 .5M378.1 500.5l3.2 3.9 .3-.2M378.4 500.2l3.2 4-.8 1.1-10.7 6.3 13.4-18.8 10.6-6.3-.8 1.2-.3 .2 .8-1.2-9.9 5.8-13.4 18.8 9.5-5.5 1.3-1.4M274.4 521l1.6-.1 2.4 .6M274.4 524.3l2.1 .6h1.9M274.4 521v3.3M276.2 520.1l.8-.2 1.6 .2M276.4 520.2h2"/>
<path d="M276.9 520.3a1.14 1.14 0 0 1-1.4-.5 1.14 1.14 0 0 1 .4-1.5 2.74 2.74 0 0 1 3.6 .7l-.4 .9-1.2 .4M277.4 529l42.4-24.5v1l-42.4 24.5zM277.4 529l-42.5-24.5v1l42.5 24.5M278.4 521.5v3.4"/>
</g>
<g fill="#000">
<circle cx="456.4" cy="280.6" r=".25"/>
<circle cx="457" cy="280.3" r=".25"/>
<circle cx="458" cy="283.2" r=".25"/>
<circle cx="458.5" cy="282.9" r=".25"/>
<circle cx="467" cy="286.7" r=".25"/>
<circle cx="467.6" cy="286.4" r=".25"/>
<circle cx="468.6" cy="289.3" r=".25"/>
<circle cx="469.1" cy="289" r=".25"/>
</g>
<!-- layer: Symbol (ANSI) -->
<g fill="none" stroke="#000" stroke-width=".42">
<path d="M377.6 43.5l-25 .1-23.4 27.1M330.5 68.5l.7 .7-2 1.5zM185.2 87.6l79.1 42.1M262.3 128.1l2 1.6-2.4-.7zM405.4 131.6l-33.2 29.3M373.8 158.9l.6 .7-2.2 1.3zM113.8 172.7l2.4-1-1.8 1.8zM116.2 171.7l-29.8 19.7M242 213.1l-41.7 31.3M527 206.4h-20.5l-22.4 48.7M201.9 242.5l.7 .8-2.3 1.1zM484.6 252.6l1 .4-1.5 2.1z"/>
<path d="M563.6 265.9l-22.7 48.4M541.5 311.8l.9 .4-1.5 2.1zM219.1 366.9l46.1 4.6M262.8 370.7l2.4 .8-2.5 .2zM654 440.9v-5.8h197v5.8M654 440.9h197v5.8M654 440.9v29h197v-23.2M654 446.7h197M654 452.5h197M654 458.3h197M695.4 440.9v29M717.9 440.9v29"/>
<path d="M785.9 440.9v29M654 464.1h197"/>
<circle cx="390.3" cy="43.5" r="12.7"/>
<circle cx="174" cy="81.6" r="12.7"/>
<circle cx="414.9" cy="123.2" r="12.7"/>
<circle cx="75.8" cy="198.4" r="12.7"/>
<circle cx="252.1" cy="205.5" r="12.7"/>
<circle cx="539.7" cy="206.4" r="12.7"/>
<circle cx="568.9" cy="254.4" r="12.7"/>
<circle cx="206.5" cy="365.7" r="12.7"/>
</g>
<!-- layer: Border (ANSI) -->
<g fill="none" stroke="#000" stroke-width=".7">
<path d="M431.8 15.2v10.2l-2.9-5.1h5.8l-2.9 5.1 2.9-5.1M107.9 21.3v4.1M215.9 21.3v4.1M323.8 21.3v4.1M539.8 21.3v4.1M647.7 21.3v4.1M755.6 21.3v4.1M8.6 139.7h4.1M850.9 139.7h4.1M2.5 279.4h10.2l-5.1-2.9v5.8l5.1-2.9-5.1 2.9M861.1 279.4h-10.2l5.1-2.9v5.8l-5.1-2.9 5.1 2.9M8.6 419.1h4.1"/>
<path d="M850.9 419.1h4.1M12.7 533.4v-508h838.2v508h-838.2h838.2M107.9 533.4v4.1M215.9 533.4v4.1M323.8 533.4v4.1M434.7 538.5l-2.9-5.1 2.9 5.1h-5.8l2.9-5.1v10.2M539.8 533.4v4.1M647.7 533.4v4.1M755.6 533.4v4.1"/>
</g>
<!-- layer: Title (ANSI) -->
<g fill="none" stroke="#000" stroke-width=".42">
<path d="M654 479.4h69.9M698.5 469.9v63.5M723.9 469.9v63.5M654 488.9h69.9M654 498.5h69.9M723.9 485.6h127M654 508h69.9M654 517.5h69.9M723.9 514.3h127M736.6 514.3v12.7M762 514.3v12.7M838.2 514.3v12.7"/>
<path d="M654 527h196.9M752.3 527v6.4M800.1 527v6.4"/>
</g>
<path d="M654 469.9h196.9v63.5h-196.9z" fill="none" stroke="#000" stroke-width=".51"/>
<!-- layer: Symbol (ANSI) -->
<path d="M330.5 68.5l.7 .7-2 1.5zM262.3 128.1l2 1.6-2.4-.7zM373.8 158.9l.6 .7-2.2 1.3zM113.8 172.7l2.4-1-1.8 1.8zM201.9 242.5l.7 .8-2.3 1.1zM484.6 252.6l1 .4-1.5 2.1zM541.5 311.8l.9 .4-1.5 2.1zM262.8 370.7l2.4 .8-2.5 .2z" fill="#000"/>
<g font-size="14.2">
<text x="385.6" y="48.6">4</text>
<text x="169.2" y="86.7">3</text>
<text x="410.1" y="128.3">2</text>
<text x="71.1" y="203.6">4</text>
<text x="247.4" y="210.6">2</text>
<text x="535" y="211.6">1</text>
<text x="564.2" y="259.6">3</text>
<text x="201.7" y="370.8">1</text>
</g>
<g font-size="6.3">
<text x="728.1" y="524.9">D</text>
<text x="762.8" y="525">Montagem</text>
</g>
<g font-size="4.3">
<text x="654.8" y="478.6">Rubens</text>
<text x="699.3" y="478">02/03/2026</text>
</g>
<g font-size="4.2">
<text x="52.8" y="24.4">8</text>
<text x="160.8" y="24.4">7</text>
<text x="268.7" y="24.4">6</text>
<text x="376.7" y="24.4">5</text>
<text x="484.6" y="24.4">4</text>
<text x="592.6" y="24.4">3</text>
<text x="700.5" y="24.4">2</text>
<text x="808.5" y="24.4">1</text>
<text x="8.8" y="71.4">D</text>
<text x="852" y="71.4">D</text>
<text x="8.9" y="211.1">C</text>
<text x="852.2" y="211.1">C</text>
<text x="9" y="350.8">B</text>
<text x="852.2" y="350.8">B</text>
<text x="741.6" y="439.5">PARTS LIST</text>
<text x="669.9" y="445.3">ITEM</text>
<text x="702.7" y="445.3">QTY</text>
<text x="738.2" y="445.3">PART NUMBER</text>
<text x="805.3" y="445.3">DESCRIPTION</text>
<text x="673.6" y="451.1">1</text>
<text x="705.5" y="451.2">2</text>
<text x="738.4" y="451.2">Perfil U_600mm</text>
<text x="801.2" y="451.2">Perfil U - 100x40</text>
<text x="673.6" y="456.9">2</text>
<text x="705.5" y="456.9">2</text>
<text x="737" y="457">Perfil U_1500mm</text>
<text x="801.2" y="457">Perfil U - 130x50</text>
<text x="673.6" y="462.7">3</text>
<text x="705.5" y="462.7">2</text>
<text x="737" y="462.8">Perfil U_ 1180mm</text>
<text x="801.2" y="462.8">Perfil U- 100x40</text>
<text x="673.6" y="468.5">4</text>
<text x="705.5" y="468.6">2</text>
<text x="735.8" y="468.6">Perfil U - 1000mm</text>
<text x="801.2" y="468.6">Perfil U - 100x40</text>
<text x="8.9" y="490.5">A</text>
<text x="852.2" y="490.5">A</text>
<text x="740.5" y="532">3 / 10</text>
<text x="812.4" y="532.6">1</text>
<text x="823" y="532.6">1</text>
<text x="52.8" y="537.5">8</text>
<text x="160.8" y="537.5">7</text>
<text x="268.7" y="537.5">6</text>
<text x="376.7" y="537.5">5</text>
<text x="484.6" y="537.5">4</text>
<text x="592.6" y="537.5">3</text>
<text x="700.5" y="537.5">2</text>
<text x="808.5" y="537.5">1</text>
</g>
<g font-size="3.5">
<text x="654.8" y="473.2">DRAWN</text>
<text x="654.8" y="482.8">CHECKED</text>
<text x="724.7" y="488.9">TITLE</text>
<text x="654.8" y="492.3">QA</text>
<text x="654.8" y="501.8">MFG</text>
<text x="654.8" y="511.4">APPROVED</text>
<text x="726.7" y="517.7">SIZE</text>
<text x="762.8" y="517.7">DWG NO</text>
<text x="841.4" y="517.7">REV</text>
<text x="724.7" y="530.4">SCALE</text>
<text x="800.9" y="532.6">SHEET</text>
<text x="817.4" y="532.6">OF</text>
</g>
</svg>
